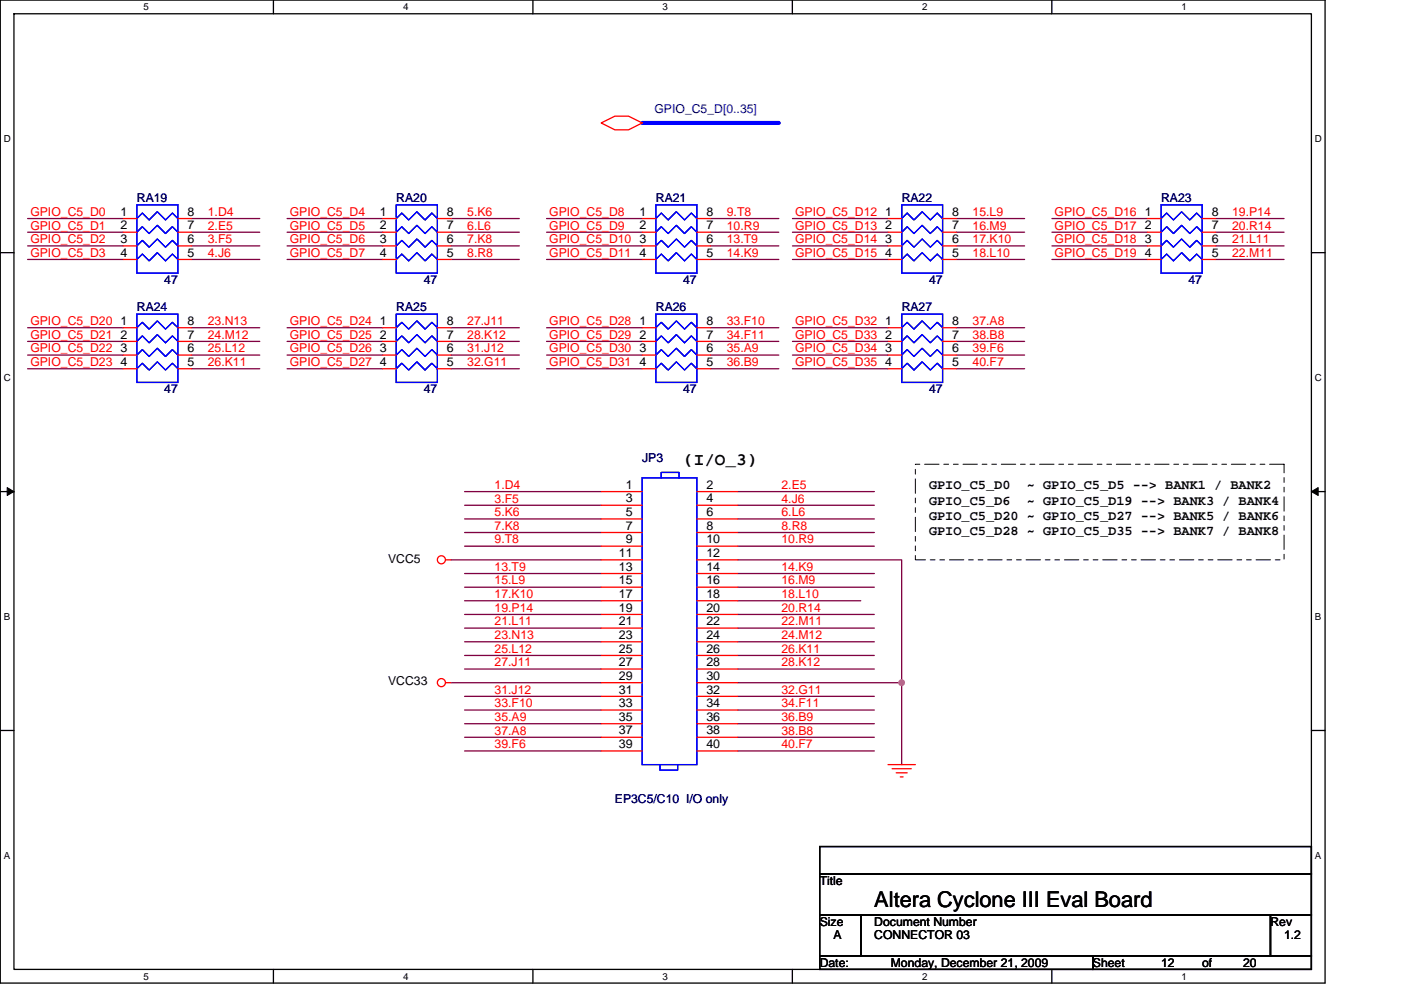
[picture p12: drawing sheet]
<svg xmlns="http://www.w3.org/2000/svg" width="297mm" height="210mm" viewBox="0 0 297 210" stroke-linecap="round" stroke-linejoin="round" font-family="sans-serif">
<path d="M.1 0h280.8v208.5h-280.8zM3 2.9h275v202.7h-275z" fill="none" stroke="#000" stroke-width=".28"/>
<g fill="#fff">
<path d="M30.5 .3h1.1v2.3h-1.1z"/>
<path d="M30.5 205.9h1.1v2.3h-1.1z"/>
</g>
<path d="M58 0v2.9M58 205.6v2.9" fill="none" stroke="#000" stroke-width=".28"/>
<g fill="#fff">
<path d="M85.5 .3h1.1v2.3h-1.1z"/>
<path d="M85.5 205.9h1.1v2.3h-1.1z"/>
</g>
<path d="M113 0v2.9M113 205.6v2.9" fill="none" stroke="#000" stroke-width=".28"/>
<g fill="#fff">
<path d="M140.5 .3h1.1v2.3h-1.1z"/>
<path d="M140.5 205.9h1.1v2.3h-1.1z"/>
</g>
<path d="M168 0v2.9M168 205.6v2.9" fill="none" stroke="#000" stroke-width=".28"/>
<g fill="#fff">
<path d="M195.5 .3h1.2v2.3h-1.2z"/>
<path d="M195.5 205.9h1.2v2.3h-1.2z"/>
</g>
<path d="M223 0v2.9M223 205.6v2.9" fill="none" stroke="#000" stroke-width=".28"/>
<g fill="#fff">
<path d="M250.5 .3h1.2v2.3h-1.2z"/>
<path d="M250.5 205.9h1.2v2.3h-1.2z"/>
<path d="M.8 28.3h1.5v2.3h-1.5z"/>
<path d="M278.8 28.3h1.5v2.3h-1.5z"/>
<path d="M.8 78.9h1.5v2.3h-1.5z"/>
<path d="M278.8 78.9h1.5v2.3h-1.5z"/>
</g>
<path d="M.1 53.6h2.9M278 53.6h2.9" fill="none" stroke="#000" stroke-width=".28"/>
<g fill="#fff">
<path d="M.8 129.6h1.4v2.3h-1.4z"/>
<path d="M278.8 129.6h1.4v2.3h-1.4z"/>
</g>
<path d="M.1 104.3h2.9M278 104.3h2.9" fill="none" stroke="#000" stroke-width=".28"/>
<path d="M1.5 103.4l1.5 .9-1.5 .8zM278 104.3l1.5-.9v1.7z" fill="#000" stroke="#000" stroke-width=".21"/>
<g fill="#fff">
<path d="M.8 180.3h1.4v2.3h-1.4z"/>
<path d="M278.8 180.3h1.4v2.3h-1.4z"/>
</g>
<path d="M.1 154.9h2.9M278 154.9h2.9M173.8 179.6h104.2v5.7h-104.2zM173.8 194h8.7v8.7h-8.7zM173.8 185.3h104.2v8.7h-104.2zM182.5 194h86.9v8.7h-86.9zM269.4 194h8.6v8.7h-8.6zM173.8 202.7h57.9v2.9h-57.9zM231.7 202.7h46.3v2.9h-46.3z" fill="none" stroke="#000" stroke-width=".28"/>
<path d="M194.1 98.5h78.1v20.2h-78.1z" fill="none" stroke="#000" stroke-width=".21" stroke-dasharray="3 1 1 1 1 1"/>
<g fill="none" stroke="#800040" stroke-width=".28">
<path d="M5.9 46.4h20.2M5.9 49.3h20.2M5.9 52.2h20.2M5.9 55h20.2M40.6 46.4h14.5M40.6 49.3h14.5M40.6 52.2h14.5M40.6 55h14.5M60.9 46.4h20.2M60.9 49.3h20.2M60.9 52.2h20.2M60.9 55h20.2"/>
<path d="M95.6 46.4h14.5M95.6 49.3h14.5M95.6 52.2h14.5M95.6 55h14.5M115.9 46.4h20.3M115.9 49.3h20.3M115.9 52.2h20.3M115.9 55h20.3M150.6 46.4h14.5M150.6 49.3h14.5M150.6 52.2h14.5M150.6 55h14.5"/>
<path d="M168 46.4h20.3M168 49.3h20.3M168 52.2h20.3M168 55h20.3M202.8 46.4h14.4M202.8 49.3h14.4M202.8 52.2h14.4M202.8 55h14.4M223 46.4h20.3M223 49.3h20.3M223 52.2h20.3M223 55h20.3"/>
<path d="M257.8 46.4h14.4M257.8 49.3h14.4M257.8 52.2h14.4M257.8 55h14.4M5.9 69.5h20.2M5.9 72.4h20.2M5.9 75.3h20.2M5.9 78.2h20.2M40.6 69.5h14.5M40.6 72.4h14.5M40.6 75.3h14.5M40.6 78.2h14.5"/>
<path d="M60.9 69.5h20.2M60.9 72.4h20.2M60.9 75.3h20.2M60.9 78.2h20.2M95.6 69.5h14.5M95.6 72.4h14.5M95.6 75.3h14.5M95.6 78.2h14.5M115.9 69.5h20.3M115.9 72.4h20.3M115.9 75.3h20.3M115.9 78.2h20.3"/>
<path d="M150.6 69.5h14.5M150.6 72.4h14.5M150.6 75.3h14.5M150.6 78.2h14.5M168 69.5h20.3M168 72.4h20.3M168 75.3h20.3M168 78.2h20.3M202.8 69.5h14.4M202.8 72.4h14.4M202.8 75.3h14.4M202.8 78.2h14.4"/>
<path d="M95.6 118.7h31.9M98.5 104.3h29M98.5 107.2h29M98.5 110.1h29M98.5 112.9h29M98.5 115.8h29M156.4 104.3h29M156.4 107.2h29M156.4 110.1h29M156.4 112.9h29M156.4 115.8h29M156.4 118.7h34.8v26.1"/>
<path d="M98.5 121.6h29M98.5 124.5h29M98.5 127.4h29M98.5 130.3h29M98.5 133.2h29M98.5 136.1h29M98.5 139h29M156.4 127.4h26.1M156.4 121.6h29M156.4 124.5h29M156.4 130.3h29M156.4 133.2h29"/>
<path d="M156.4 136.1h29M156.4 139h29M95.6 144.8h31.9M98.5 141.9h29M98.5 147.7h29M98.5 150.6h29M98.5 153.5h29M98.5 156.4h29M98.5 159.3h29M156.4 156.4h29M156.4 141.9h29M156.4 147.7h29"/>
<path d="M156.4 150.6h29M156.4 153.5h29M156.4 159.3h29M156.4 144.8h34.8M191.2 144.8v17.4"/>
</g>
<path d="M136.2 26.1h28.9" fill="none" stroke="#00f" stroke-width=".87"/>
<circle cx="191.2" cy="144.8" r=".57" fill="#f0f" stroke="#f0f" stroke-width=".28"/>
<g fill="none" stroke="#f00" stroke-width=".28">
<path d="M127.5 26.1l2.9-1.5h2.9l2.9 1.5-2.9 1.4h-2.9zM26.1 46.4h2.9M26.1 49.3h2.9M26.1 52.2h2.9M26.1 55h2.9M37.7 55h2.9M37.7 52.2h2.9M37.7 49.3h2.9M37.7 46.4h2.9M81.1 46.4h2.9M81.1 49.3h2.9M81.1 52.2h2.9"/>
<path d="M81.1 55h2.9M92.7 55h2.9M92.7 52.2h2.9M92.7 49.3h2.9M92.7 46.4h2.9M136.2 46.4h2.9M136.2 49.3h2.9M136.2 52.2h2.9M136.2 55h2.9M147.7 55h2.9M147.7 52.2h2.9M147.7 49.3h2.9"/>
<path d="M147.7 46.4h2.9M188.3 46.4h2.9M188.3 49.3h2.9M188.3 52.2h2.9M188.3 55h2.9M199.9 55h2.9M199.9 52.2h2.9M199.9 49.3h2.9M199.9 46.4h2.9M243.3 46.4h2.9M243.3 49.3h2.9M243.3 52.2h2.9"/>
<path d="M243.3 55h2.9M254.9 55h2.9M254.9 52.2h2.9M254.9 49.3h2.9M254.9 46.4h2.9M26.1 69.5h2.9M26.1 72.4h2.9M26.1 75.3h2.9M26.1 78.2h2.9M37.7 78.2h2.9M37.7 75.3h2.9M37.7 72.4h2.9"/>
<path d="M37.7 69.5h2.9M81.1 69.5h2.9M81.1 72.4h2.9M81.1 75.3h2.9M81.1 78.2h2.9M92.7 78.2h2.9M92.7 75.3h2.9M92.7 72.4h2.9M92.7 69.5h2.9M136.2 69.5h2.9M136.2 72.4h2.9M136.2 75.3h2.9"/>
<path d="M136.2 78.2h2.9M147.7 78.2h2.9M147.7 75.3h2.9M147.7 72.4h2.9M147.7 69.5h2.9M188.3 69.5h2.9M188.3 72.4h2.9M188.3 75.3h2.9M188.3 78.2h2.9M199.9 78.2h2.9M199.9 75.3h2.9M199.9 72.4h2.9"/>
<path d="M199.9 69.5h2.9M94.5 118.7h1.1M127.5 104.3h8.7M127.5 107.2h8.7M127.5 110.1h8.7M127.5 112.9h8.7M127.5 115.8h8.7M127.5 118.7h8.7M147.7 104.3h8.7M147.7 107.2h8.7M147.7 110.1h8.7M147.7 112.9h8.7"/>
<path d="M147.7 115.8h8.7M147.7 118.7h8.7M127.5 121.6h8.7M127.5 124.5h8.7M127.5 127.4h8.7M127.5 130.3h8.7M127.5 133.2h8.7M127.5 136.1h8.7M127.5 139h8.7M147.7 121.6h8.7M147.7 124.5h8.7M147.7 127.4h8.7"/>
<path d="M147.7 130.3h8.7M147.7 133.2h8.7M147.7 136.1h8.7M147.7 139h8.7M94.5 144.8h1.1M127.5 141.9h8.7M127.5 144.8h8.7M127.5 147.7h8.7M127.5 150.6h8.7M127.5 153.5h8.7M127.5 156.4h8.7M127.5 159.3h8.7"/>
<path d="M147.7 141.9h8.7M147.7 144.8h8.7M147.7 147.7h8.7M147.7 150.6h8.7M147.7 153.5h8.7M147.7 156.4h8.7M147.7 159.3h8.7M188.3 162.2h5.8M189.1 163h4.1M190 163.9h2.3M190.9 164.8h.6"/>
<circle cx="93.6" cy="118.7" r=".86"/>
<circle cx="93.6" cy="144.8" r=".86"/>
</g>
<g fill="none" stroke="#00f" stroke-width=".28">
<path d="M29 46.4l1.2-1.2 1.4 1.5 1.8-1.8 1.7 1.8 1.5-1.5 1.1 1.2M29 49.3l1.2-1.2 1.4 1.4 1.8-1.7 1.7 1.7 1.5-1.4 1.1 1.2M29 52.2l1.2-1.2 1.4 1.4 1.8-1.7 1.7 1.7 1.5-1.4 1.1 1.2M29 55l1.2-1.1 1.4 1.4 1.8-1.7 1.7 1.7 1.5-1.4 1.1 1.1M29 43.5h8.7v14.4h-8.7zM84 46.4l1.2-1.2 1.5 1.5 1.7-1.8 1.7 1.8 1.5-1.5 1.1 1.2M84 49.3l1.2-1.2 1.5 1.4 1.7-1.7 1.7 1.7 1.5-1.4 1.1 1.2M84 52.2l1.2-1.2 1.5 1.4 1.7-1.7 1.7 1.7 1.5-1.4 1.1 1.2M84 55l1.2-1.1 1.5 1.4 1.7-1.7 1.7 1.7 1.5-1.4 1.1 1.1M84 43.5h8.7v14.4h-8.7zM139.1 43.5h8.6v14.4h-8.6zM139.1 46.4l1.1-1.2 1.5 1.5 1.7-1.8 1.7 1.8 1.5-1.5 1.1 1.2"/>
<path d="M139.1 49.3l1.1-1.2 1.5 1.4 1.7-1.7 1.7 1.7 1.5-1.4 1.1 1.2M139.1 52.2l1.1-1.2 1.5 1.4 1.7-1.7 1.7 1.7 1.5-1.4 1.1 1.2M139.1 55l1.1-1.1 1.5 1.4 1.7-1.7 1.7 1.7 1.5-1.4 1.1 1.1M191.2 43.5h8.7v14.4h-8.7zM191.2 46.4l1.1-1.2 1.5 1.5 1.7-1.8 1.7 1.8 1.5-1.5 1.2 1.2M191.2 49.3l1.1-1.2 1.5 1.4 1.7-1.7 1.7 1.7 1.5-1.4 1.2 1.2M191.2 52.2l1.1-1.2 1.5 1.4 1.7-1.7 1.7 1.7 1.5-1.4 1.2 1.2M191.2 55l1.1-1.1 1.5 1.4 1.7-1.7 1.7 1.7 1.5-1.4 1.2 1.1M246.2 46.4l1.2-1.2 1.4 1.5 1.7-1.8 1.8 1.8 1.4-1.5 1.2 1.2M246.2 49.3l1.2-1.2 1.4 1.4 1.7-1.7 1.8 1.7 1.4-1.4 1.2 1.2M246.2 52.2l1.2-1.2 1.4 1.4 1.7-1.7 1.8 1.7 1.4-1.4 1.2 1.2M246.2 55l1.2-1.1 1.4 1.4 1.7-1.7 1.8 1.7 1.4-1.4 1.2 1.1"/>
<path d="M246.2 43.5h8.7v14.4h-8.7zM29 69.5l1.2-1.1 1.4 1.4 1.8-1.7 1.7 1.7 1.5-1.4 1.1 1.1M29 72.4l1.2-1.2 1.4 1.5 1.8-1.7 1.7 1.7 1.5-1.5 1.1 1.2M29 75.3l1.2-1.2 1.4 1.5 1.8-1.7 1.7 1.7 1.5-1.5 1.1 1.2M29 78.2l1.2-1.2 1.4 1.5 1.8-1.7 1.7 1.7 1.5-1.5 1.1 1.2M29 66.6h8.7v14.5h-8.7zM84 69.5l1.2-1.1 1.5 1.4 1.7-1.7 1.7 1.7 1.5-1.4 1.1 1.1M84 72.4l1.2-1.2 1.5 1.5 1.7-1.7 1.7 1.7 1.5-1.5 1.1 1.2M84 75.3l1.2-1.2 1.5 1.5 1.7-1.7 1.7 1.7 1.5-1.5 1.1 1.2M84 78.2l1.2-1.2 1.5 1.5 1.7-1.7 1.7 1.7 1.5-1.5 1.1 1.2M84 66.6h8.7v14.5h-8.7zM139.1 66.6h8.6v14.5h-8.6z"/>
<path d="M139.1 69.5l1.1-1.1 1.5 1.4 1.7-1.7 1.7 1.7 1.5-1.4 1.1 1.1M139.1 72.4l1.1-1.2 1.5 1.5 1.7-1.7 1.7 1.7 1.5-1.5 1.1 1.2M139.1 75.3l1.1-1.2 1.5 1.5 1.7-1.7 1.7 1.7 1.5-1.5 1.1 1.2M139.1 78.2l1.1-1.2 1.5 1.5 1.7-1.7 1.7 1.7 1.5-1.5 1.1 1.2M191.2 66.6h8.7v14.5h-8.7zM191.2 69.5l1.1-1.1 1.5 1.4 1.7-1.7 1.7 1.7 1.5-1.4 1.2 1.1M191.2 72.4l1.1-1.2 1.5 1.5 1.7-1.7 1.7 1.7 1.5-1.5 1.2 1.2M191.2 75.3l1.1-1.2 1.5 1.5 1.7-1.7 1.7 1.7 1.5-1.5 1.2 1.2M191.2 78.2l1.1-1.2 1.5 1.5 1.7-1.7 1.7 1.7 1.5-1.5 1.2 1.2M136.2 101.4h11.5v60.8h-11.5zM140.2 101.4v-1.2h3.8v1.2M139.9 162.2v1.1h3.8v-1.1"/>
</g>
<text font-size="4.6" x="185.4" y="192.4">Altera Cyclone III Eval Board</text>
<text font-size="3.7" x="144.8" y="98.7">(I/O_3)</text>
<g font-size="2.9">
<text x="197" y="103.8">GPIO_C5_D0</text>
<text x="197" y="107">GPIO_C5_D6</text>
<text x="217.7" y="103.8">~ GPIO_C5_D5 --&gt; BANK1 / BANK2</text>
<text x="217.7" y="107">~ GPIO_C5_D19 --&gt; BANK3 / BANK4</text>
<text x="197" y="110.3">GPIO_C5_D20 ~ GPIO_C5_D27 --&gt; BANK5 / BANK6</text>
<text x="197" y="113.5">GPIO_C5_D28 ~ GPIO_C5_D35 --&gt; BANK7 / BANK8</text>
</g>
<g font-size="2.6" fill="#000080">
<text x="138.8" y="24.1">GPIO_C5_D[0..35]</text>
<text x="29" y="42.9">RA19</text>
<text x="84" y="42.9">RA20</text>
<text x="139.1" y="42.9">RA21</text>
<text x="191.2" y="42.9">RA22</text>
<text x="246.2" y="42.9">RA23</text>
<text x="34.8" y="60.3">47</text>
<text x="89.8" y="60.3">47</text>
<text x="144.8" y="60.3">47</text>
<text x="197" y="60.3">47</text>
<text x="252" y="60.3">47</text>
<text x="29" y="66.1">RA24</text>
<text x="84" y="66.1">RA25</text>
<text x="139.1" y="66.1">RA26</text>
<text x="191.2" y="66.1">RA27</text>
<text x="34.8" y="83.4">47</text>
<text x="89.8" y="83.4">47</text>
<text x="144.8" y="83.4">47</text>
<text x="197" y="83.4">47</text>
<text x="136.2" y="97.9">JP3</text>
<text x="130.4" y="170.3">EP3C5/C10 I/O only</text>
</g>
<g font-size="2.6" fill="#f00">
<text x="6.4" y="45.8">GPIO_C5_D0</text>
<text x="44.1" y="45.8">1.D4</text>
<text x="61.4" y="45.8">GPIO_C5_D4</text>
<text x="99.1" y="45.8">5.K6</text>
<text x="116.5" y="45.8">GPIO_C5_D8</text>
<text x="154.1" y="45.8">9.T8</text>
<text x="168.6" y="45.8">GPIO_C5_D12</text>
<text x="206.2" y="45.8">15.L9</text>
<text x="223.6" y="45.8">GPIO_C5_D16</text>
<text x="261.2" y="45.8">19.P14</text>
<text x="6.4" y="48.7">GPIO_C5_D1</text>
<text x="6.4" y="51.6">GPIO_C5_D2</text>
<text x="44.1" y="48.7">2.E5</text>
<text x="44.1" y="51.6">3.F5</text>
<text x="61.4" y="48.7">GPIO_C5_D5</text>
<text x="61.4" y="51.6">GPIO_C5_D6</text>
<text x="99.1" y="48.7">6.L6</text>
<text x="99.1" y="51.6">7.K8</text>
<text x="116.5" y="48.7">GPIO_C5_D9</text>
<text x="116.5" y="51.6">GPIO_C5_D10</text>
<text x="154.1" y="48.7">10.R9</text>
<text x="154.1" y="51.6">13.T9</text>
<text x="168.6" y="48.7">GPIO_C5_D13</text>
<text x="168.6" y="51.6">GPIO_C5_D14</text>
<text x="206.2" y="48.7">16.M9</text>
<text x="206.2" y="51.6">17.K10</text>
<text x="223.6" y="48.7">GPIO_C5_D17</text>
<text x="223.6" y="51.6">GPIO_C5_D18</text>
<text x="261.2" y="48.7">20.R14</text>
<text x="261.2" y="51.6">21.L11</text>
<text x="6.4" y="54.5">GPIO_C5_D3</text>
<text x="44.1" y="54.5">4.J6</text>
<text x="61.4" y="54.5">GPIO_C5_D7</text>
<text x="99.1" y="54.5">8.R8</text>
<text x="116.5" y="54.5">GPIO_C5_D11</text>
<text x="154.1" y="54.5">14.K9</text>
<text x="168.6" y="54.5">GPIO_C5_D15</text>
<text x="206.2" y="54.5">18.L10</text>
<text x="223.6" y="54.5">GPIO_C5_D19</text>
<text x="261.2" y="54.5">22.M11</text>
<text x="6.4" y="68.9">GPIO_C5_D20</text>
<text x="6.4" y="71.8">GPIO_C5_D21</text>
<text x="44.1" y="68.9">23.N13</text>
<text x="44.1" y="71.8">24.M12</text>
<text x="61.4" y="68.9">GPIO_C5_D24</text>
<text x="61.4" y="71.8">GPIO_C5_D25</text>
<text x="99.1" y="68.9">27.J11</text>
<text x="99.1" y="71.8">28.K12</text>
<text x="116.5" y="68.9">GPIO_C5_D28</text>
<text x="116.5" y="71.8">GPIO_C5_D29</text>
<text x="154.1" y="68.9">33.F10</text>
<text x="154.1" y="71.8">34.F11</text>
<text x="168.6" y="68.9">GPIO_C5_D32</text>
<text x="168.6" y="71.8">GPIO_C5_D33</text>
<text x="206.2" y="68.9">37.A8</text>
<text x="206.2" y="71.8">38.B8</text>
<text x="6.4" y="74.7">GPIO_C5_D22</text>
<text x="6.4" y="77.6">GPIO_C5_D23</text>
<text x="44.1" y="74.7">25.L12</text>
<text x="44.1" y="77.6">26.K11</text>
<text x="61.4" y="74.7">GPIO_C5_D26</text>
<text x="61.4" y="77.6">GPIO_C5_D27</text>
<text x="99.1" y="74.7">31.J12</text>
<text x="99.1" y="77.6">32.G11</text>
<text x="116.5" y="74.7">GPIO_C5_D30</text>
<text x="116.5" y="77.6">GPIO_C5_D31</text>
<text x="154.1" y="74.7">35.A9</text>
<text x="154.1" y="77.6">36.B9</text>
<text x="168.6" y="74.7">GPIO_C5_D34</text>
<text x="168.6" y="77.6">GPIO_C5_D35</text>
<text x="206.2" y="74.7">39.F6</text>
<text x="206.2" y="77.6">40.F7</text>
<text x="104.9" y="103.7">1.D4</text>
<text x="104.9" y="106.6">3.F5</text>
<text x="165.7" y="103.7">2.E5</text>
<text x="165.7" y="106.6">4.J6</text>
<text x="104.9" y="109.5">5.K6</text>
<text x="104.9" y="112.4">7.K8</text>
<text x="165.7" y="109.5">6.L6</text>
<text x="165.7" y="112.4">8.R8</text>
<text x="104.9" y="115.3">9.T8</text>
<text x="165.7" y="115.3">10.R9</text>
<text x="104.9" y="121.1">13.T9</text>
<text x="104.9" y="124">15.L9</text>
<text x="165.7" y="121.1">14.K9</text>
<text x="165.7" y="124">16.M9</text>
<text x="104.9" y="126.9">17.K10</text>
<text x="104.9" y="129.8">19.P14</text>
<text x="165.7" y="126.9">18.L10</text>
<text x="165.7" y="129.8">20.R14</text>
<text x="104.9" y="132.7">21.L11</text>
<text x="104.9" y="135.6">23.N13</text>
<text x="165.7" y="132.7">22.M11</text>
<text x="165.7" y="135.6">24.M12</text>
<text x="104.9" y="138.5">25.L12</text>
<text x="104.9" y="141.3">27.J11</text>
<text x="165.7" y="138.5">26.K11</text>
<text x="165.7" y="141.3">28.K12</text>
<text x="104.9" y="147.1">31.J12</text>
<text x="165.7" y="147.1">32.G11</text>
<text x="104.9" y="150">33.F10</text>
<text x="104.9" y="152.9">35.A9</text>
<text x="104.9" y="155.8">37.A8</text>
<text x="165.7" y="155.8">38.B8</text>
<text x="165.7" y="150">34.F11</text>
<text x="165.7" y="152.9">36.B9</text>
<text x="104.9" y="158.7">39.F6</text>
<text x="165.7" y="158.7">40.F7</text>
</g>
<g font-size="2.6">
<text x="25.5" y="45.8">1</text>
<text x="39.7" y="45.8">8</text>
<text x="80.5" y="45.8">1</text>
<text x="94.8" y="45.8">8</text>
<text x="135.6" y="45.8">1</text>
<text x="149.8" y="45.8">8</text>
<text x="187.7" y="45.8">1</text>
<text x="201.9" y="45.8">8</text>
<text x="242.7" y="45.8">1</text>
<text x="256.9" y="45.8">8</text>
<text x="25.5" y="48.7">2</text>
<text x="25.5" y="51.6">3</text>
<text x="39.7" y="51.6">6</text>
<text x="39.7" y="48.7">7</text>
<text x="80.5" y="48.7">2</text>
<text x="80.5" y="51.6">3</text>
<text x="94.8" y="51.6">6</text>
<text x="94.8" y="48.7">7</text>
<text x="135.6" y="48.7">2</text>
<text x="135.6" y="51.6">3</text>
<text x="149.8" y="51.6">6</text>
<text x="149.8" y="48.7">7</text>
<text x="187.7" y="48.7">2</text>
<text x="187.7" y="51.6">3</text>
<text x="201.9" y="51.6">6</text>
<text x="201.9" y="48.7">7</text>
<text x="242.7" y="48.7">2</text>
<text x="242.7" y="51.6">3</text>
<text x="256.9" y="51.6">6</text>
<text x="256.9" y="48.7">7</text>
<text x="25.5" y="54.4">4</text>
<text x="39.7" y="54.4">5</text>
<text x="80.5" y="54.4">4</text>
<text x="94.8" y="54.4">5</text>
<text x="135.6" y="54.4">4</text>
<text x="149.8" y="54.4">5</text>
<text x="187.7" y="54.4">4</text>
<text x="201.9" y="54.4">5</text>
<text x="242.7" y="54.4">4</text>
<text x="256.9" y="54.4">5</text>
<text x="25.5" y="68.9">1</text>
<text x="25.5" y="71.8">2</text>
<text x="39.7" y="71.8">7</text>
<text x="39.7" y="68.9">8</text>
<text x="80.5" y="68.9">1</text>
<text x="80.5" y="71.8">2</text>
<text x="94.8" y="71.8">7</text>
<text x="94.8" y="68.9">8</text>
<text x="135.6" y="68.9">1</text>
<text x="135.6" y="71.8">2</text>
<text x="149.8" y="71.8">7</text>
<text x="149.8" y="68.9">8</text>
<text x="187.7" y="68.9">1</text>
<text x="187.7" y="71.8">2</text>
<text x="201.9" y="71.8">7</text>
<text x="201.9" y="68.9">8</text>
<text x="25.5" y="74.7">3</text>
<text x="25.5" y="77.6">4</text>
<text x="39.7" y="77.6">5</text>
<text x="39.7" y="74.7">6</text>
<text x="80.5" y="74.7">3</text>
<text x="80.5" y="77.6">4</text>
<text x="94.8" y="77.6">5</text>
<text x="94.8" y="74.7">6</text>
<text x="135.6" y="74.7">3</text>
<text x="135.6" y="77.6">4</text>
<text x="149.8" y="77.6">5</text>
<text x="149.8" y="74.7">6</text>
<text x="187.7" y="74.7">3</text>
<text x="187.7" y="77.6">4</text>
<text x="201.9" y="77.6">5</text>
<text x="201.9" y="74.7">6</text>
<text x="132.7" y="103.7">1</text>
<text x="132.7" y="106.6">3</text>
<text x="149.8" y="103.7">2</text>
<text x="149.8" y="106.6">4</text>
<text x="132.7" y="109.5">5</text>
<text x="132.7" y="112.4">7</text>
<text x="149.8" y="109.5">6</text>
<text x="149.8" y="112.4">8</text>
<text x="82.3" y="119.3">VCC5</text>
<text x="131.2" y="118.2">11</text>
<text x="132.7" y="115.3">9</text>
<text x="149.8" y="115.3">10</text>
<text x="149.8" y="118.2">12</text>
<text x="131.2" y="121.1">13</text>
<text x="131.2" y="124">15</text>
<text x="149.8" y="121.1">14</text>
<text x="149.8" y="124">16</text>
<text x="131.2" y="126.8">17</text>
<text x="131.2" y="129.7">19</text>
<text x="149.8" y="126.8">18</text>
<text x="149.8" y="129.7">20</text>
<text x="131.2" y="132.6">21</text>
<text x="131.2" y="135.5">23</text>
<text x="149.8" y="132.6">22</text>
<text x="149.8" y="135.5">24</text>
<text x="131.2" y="138.4">25</text>
<text x="131.2" y="141.3">27</text>
<text x="149.8" y="138.4">26</text>
<text x="149.8" y="141.3">28</text>
<text x="82.3" y="145.4">VCC33</text>
<text x="131.2" y="144.2">29</text>
<text x="131.2" y="147.1">31</text>
<text x="149.8" y="144.2">30</text>
<text x="149.8" y="147.1">32</text>
<text x="131.2" y="150">33</text>
<text x="131.2" y="152.9">35</text>
<text x="131.2" y="155.8">37</text>
<text x="149.8" y="150">34</text>
<text x="149.8" y="152.9">36</text>
<text x="149.8" y="155.8">38</text>
<text x="131.2" y="158.7">39</text>
<text x="149.8" y="158.7">40</text>
<text x="173.8" y="187.7">Title</text>
<text x="173.8" y="196.4">Size</text>
<text x="185.4" y="196.4">Document Number</text>
<text x="269.4" y="196.4">Rev</text>
<text x="176.7" y="199.3">A</text>
<text x="185.4" y="199.3">CONNECTOR 03</text>
<text x="272.2" y="199.3">1.2</text>
<text x="173.8" y="205">Date:</text>
<text x="188.9" y="205">Monday, December 21, 2009</text>
<text x="231.7" y="205">Sheet</text>
<text x="246.2" y="205">12</text>
<text x="254.9" y="205">of</text>
<text x="263.6" y="205">20</text>
</g>
<g font-size="2.1">
<text x="30.5" y="2.2">5</text>
<text x="85.5" y="2.2">4</text>
<text x="140.5" y="2.2">3</text>
<text x="195.5" y="2.2">2</text>
<text x="250.5" y="2.2">1</text>
<text x=".8" y="30.1">D</text>
<text x="278.8" y="30.1">D</text>
<text x=".8" y="80.8">C</text>
<text x="278.8" y="80.8">C</text>
<text x=".8" y="131.4">B</text>
<text x="278.8" y="131.4">B</text>
<text x=".8" y="182.1">A</text>
<text x="278.8" y="182.1">A</text>
<text x="30.5" y="207.8">5</text>
<text x="85.5" y="207.8">4</text>
<text x="140.5" y="207.8">3</text>
<text x="195.5" y="207.8">2</text>
<text x="250.5" y="207.8">1</text>
</g>
</svg>
